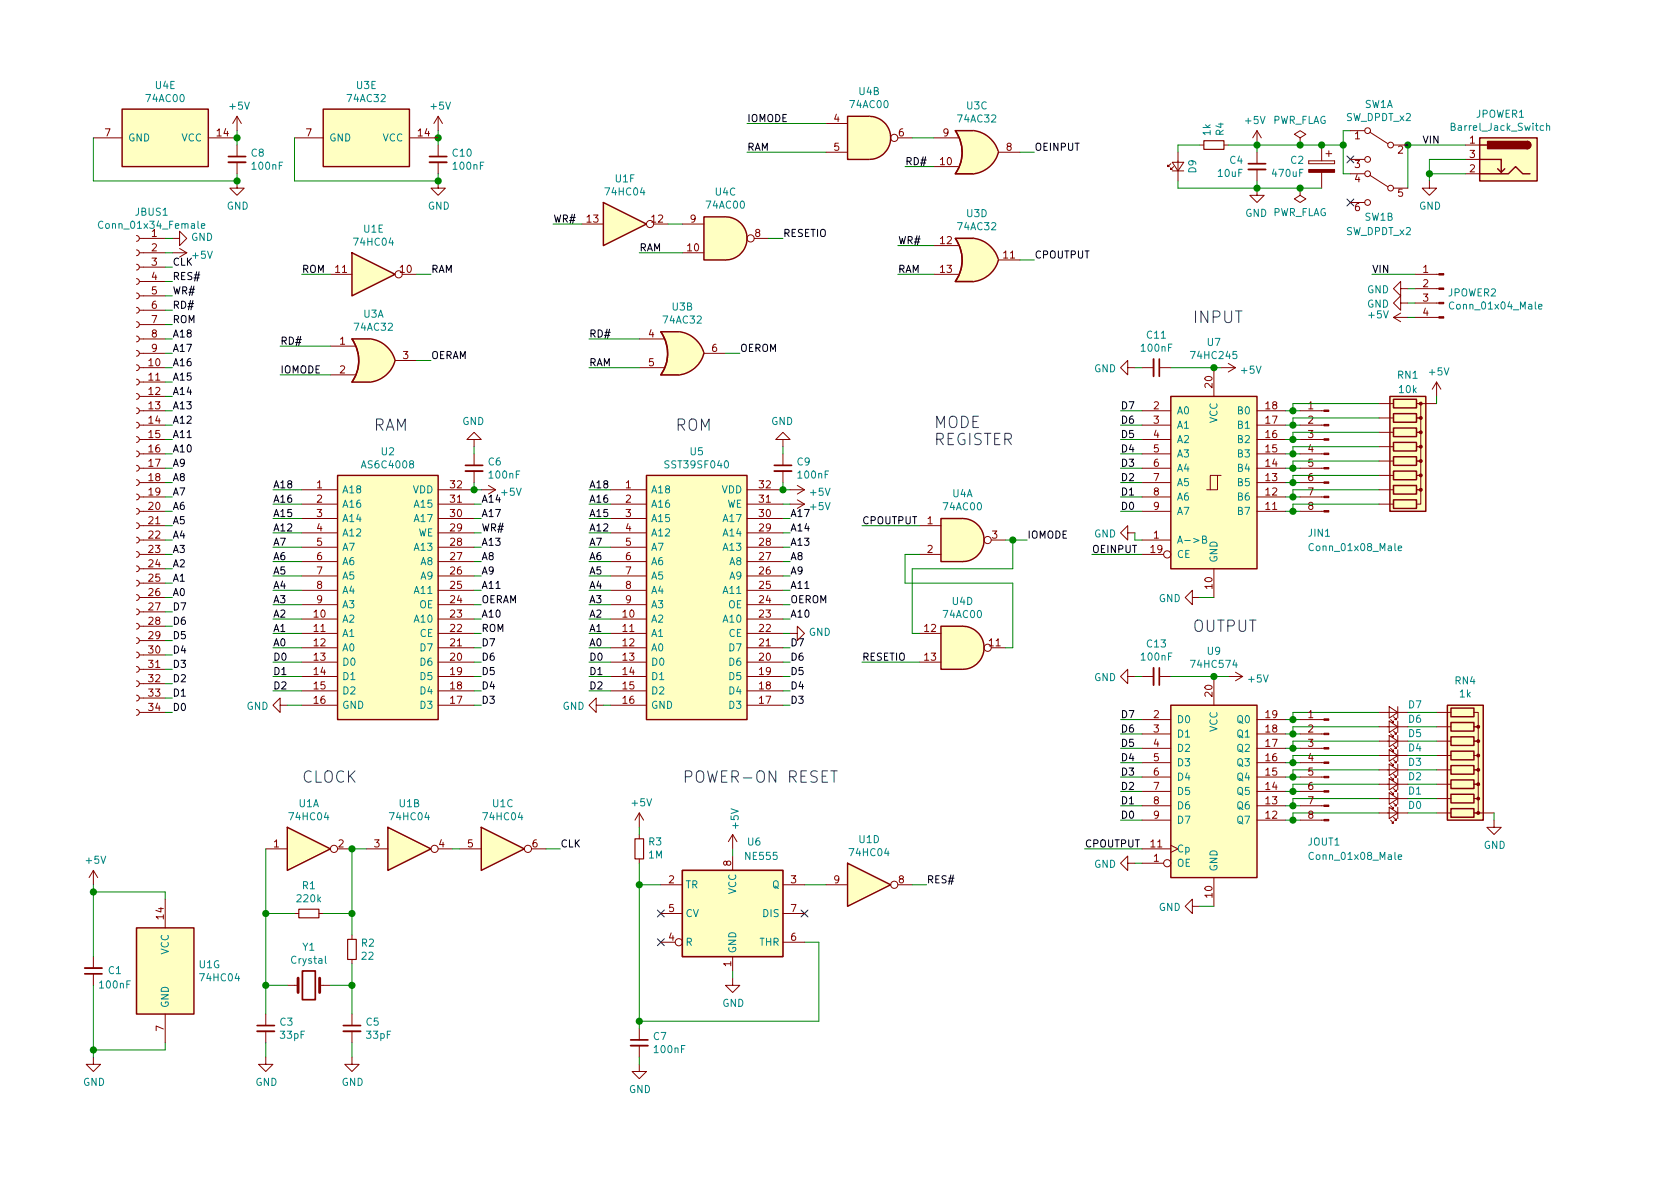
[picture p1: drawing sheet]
<svg xmlns="http://www.w3.org/2000/svg" width="297mm" height="210mm" viewBox="0 0 297 210" stroke-linecap="round" stroke-linejoin="round" font-family="sans-serif">
<g fill="#ffffc2" stroke="#ffffc2" stroke-width=".18">
<path d="M59.7 84.1h17.8v43.1h-17.8z"/>
<path d="M114.3 84.1h17.8v43.1h-17.8z"/>
<path d="M21.6 19.3h15.2v10.2h-15.2z"/>
<path d="M170.2 91.7a3.8 3.8 0 0 1 3.8 3.8 3.8 3.8 0 0 1-3.8 3.8z"/>
<path d="M166.4 91.7h3.8v7.6h-3.8z"/>
<path d="M65.4 59.9a5.2 5.2 0 0 1 4.4 3.8l-5 1.4z"/>
<path d="M64.8 62.4l5 1.4a5.2 5.2 0 0 1-4.4 3.8z"/>
<path d="M62.2 67.6h3.2z"/>
<path d="M62.2 59.9h3.2z"/>
<path d="M62.2 59.9h3.2v7.7h-3.2a6.7 6.7 0 0 0 0-7.7z"/>
<path d="M120 58.6a5.2 5.2 0 0 1 4.5 3.9l-5 1.3z"/>
<path d="M119.5 61.2l5 1.3a5.2 5.2 0 0 1-4.5 3.8z"/>
<path d="M116.8 66.3h3.2z"/>
<path d="M116.8 58.7h3.2z"/>
<path d="M116.8 58.7h3.2v7.6h-3.2a6.7 6.7 0 0 0 0-7.6z"/>
<path d="M172.1 23.1a5.2 5.2 0 0 1 4.4 3.8l-5 1.3z"/>
<path d="M171.5 25.6l5 1.3a5.2 5.2 0 0 1-4.4 3.9z"/>
<path d="M168.9 30.7h3.2z"/>
<path d="M168.9 23.1h3.2z"/>
<path d="M168.9 23.1h3.2v7.6h-3.2a6.7 6.7 0 0 0 0-7.6z"/>
<path d="M172.1 42.1a5.2 5.2 0 0 1 4.4 3.8l-5 1.4z"/>
<path d="M171.5 44.6l5 1.4a5.2 5.2 0 0 1-4.4 3.8z"/>
<path d="M168.9 49.8h3.2z"/>
<path d="M168.9 42.2h3.2z"/>
<path d="M168.9 42.2h3.2v7.6h-3.2a6.7 6.7 0 0 0 0-7.6z"/>
<path d="M153.7 20.6a3.8 3.8 0 0 1 3.8 3.8 3.8 3.8 0 0 1-3.8 3.8z"/>
<path d="M149.9 20.6h3.8v7.6h-3.8z"/>
<path d="M128.3 38.3a3.8 3.8 0 0 1 3.8 3.9 3.8 3.8 0 0 1-3.8 3.8z"/>
<path d="M124.5 38.3h3.8v7.7h-3.8z"/>
<path d="M170.2 110.7a3.8 3.8 0 0 1 3.8 3.8 3.8 3.8 0 0 1-3.8 3.9z"/>
<path d="M166.4 110.7h3.8v7.7h-3.8z"/>
<path d="M207 70.1h15.2v30.5h-15.2z"/>
<path d="M207 124.7h15.2v30.5h-15.2z"/>
<path d="M50.8 146.3l7.6 3.8-7.6 3.8z"/>
<path d="M24.1 164.1h10.2v15.2h-10.2z"/>
<path d="M68.6 146.3l7.6 3.8-7.6 3.8z"/>
<path d="M85.1 146.3l7.6 3.8-7.6 3.8z"/>
<path d="M149.9 152.6l7.6 3.9-7.6 3.8z"/>
<path d="M62.2 44.7l7.6 3.8-7.6 3.8z"/>
<path d="M106.7 35.8l7.6 3.8-7.6 3.8z"/>
<path d="M261.6 24.4h10.2v7.6h-10.2z"/>
<path d="M255.9 124.7h6.4v20.3h-6.4z"/>
<path d="M245.7 70.1h6.4v20.3h-6.4z"/>
<path d="M57.1 19.3h15.3v10.2h-15.3z"/>
<path d="M120.6 153.9h17.8v15.3h-17.8z"/>
</g>
<g fill="none" stroke="#840000" stroke-width=".25">
<path d="M21.6 19.3h15.2v10.2h-15.2zM57.1 19.3h15.3v10.2h-15.3zM106.7 35.8l7.6 3.8-7.6 3.8zM124.5 38.3h3.8a3.8 3.8 0 0 1 3.8 3.9 3.8 3.8 0 0 1-3.8 3.8h-3.8zM149.9 20.6h3.8a3.8 3.8 0 0 1 3.8 3.8 3.8 3.8 0 0 1-3.8 3.8h-3.8zM168.9 23.1h3.2h-3.2a6.6 6.6 0 0 1 0 7.6h3.2h-3.2M168.9 23.1a6.6 6.6 0 0 1 0 7.6M172.1 23.1a5.2 5.2 0 0 1 4.4 3.8M176.5 26.9a5.2 5.2 0 0 1-4.4 3.9M261.6 24.4h10.2v7.6h-10.2zM261.6 28.2h3.8v2.3l.7-.7M261.6 30.7h5.1l1.3-1.2 1.2 1.2h1.3"/>
<path d="M261.6 25.6h1.3M264.8 29.8l.6 .7M270 25a.63 .63 0 0 1 .6 .6 .63 .63 0 0 1-.6 .7M62.2 59.9h3.2h-3.2a6.6 6.6 0 0 1 0 7.7h3.2h-3.2a6.6 6.6 0 0 0 .1-7.6M62.2 44.7l7.6 3.8-7.6 3.8zM65.4 59.9a5.2 5.2 0 0 1 4.4 3.8M116.8 58.7h3.2M116.9 58.7a6.6 6.6 0 0 1 0 7.6M120 58.6a5.2 5.2 0 0 1 4.5 3.9M120 58.7h-3.2a6.6 6.6 0 0 1 0 7.6h3.2M168.9 42.2h3.2h-3.2a6.6 6.6 0 0 1 0 7.6h3.2h-3.2M168.9 42.2a6.6 6.6 0 0 1 0 7.6"/>
<path d="M172.1 42.1a5.2 5.2 0 0 1 4.4 3.8M176.5 46a5.2 5.2 0 0 1-4.4 3.8M69.8 63.8a5.2 5.2 0 0 1-4.4 3.8M116.8 66.3h3.2M124.5 62.5a5.2 5.2 0 0 1-4.5 3.8M207 70.1h15.2v30.5h-15.2zM245.7 70.1h6.4v20.3h-6.4zM246.4 70.6h4v1.5h-4zM246.4 73.1h4v1.6h-4zM246.4 75.7h4v1.5h-4zM246.4 78.2h4v1.6h-4zM59.7 84.1h17.8v43.1h-17.8z"/>
<path d="M114.3 84.1h17.8v43.1h-17.8zM166.4 91.7h3.8a3.8 3.8 0 0 1 3.8 3.8 3.8 3.8 0 0 1-3.8 3.8h-3.8zM246.4 80.8h4v1.5h-4zM246.4 83.3h4v1.5h-4zM246.4 85.8h4v1.6h-4zM246.4 88.4h4v1.5h-4zM166.4 110.7h3.8a3.8 3.8 0 0 1 3.8 3.8 3.8 3.8 0 0 1-3.8 3.9h-3.8zM207 124.7h15.2v30.5h-15.2zM255.9 124.7h6.4v20.3h-6.4zM256.5 137.9h4.1v1.5h-4.1zM256.5 135.4h4.1v1.5h-4.1zM256.5 132.8h4.1v1.6h-4.1z"/>
<path d="M256.5 130.3h4.1v1.5h-4.1zM256.5 127.8h4.1v1.5h-4.1zM256.5 125.2h4.1v1.5h-4.1zM50.8 146.3l7.6 3.8-7.6 3.8zM68.6 146.3l7.6 3.8-7.6 3.8zM85.1 146.3l7.6 3.8-7.6 3.8zM120.6 153.9h17.8v15.3h-17.8zM149.9 152.6l7.6 3.9-7.6 3.8zM256.5 143h4.1v1.5h-4.1zM256.5 140.5h4.1v1.5h-4.1zM24.1 164.1h10.2v15.2h-10.2z"/>
</g>
<g fill="none" stroke="#840000" stroke-width=".18">
<path d="M16.5 24.4h5.1M36.8 24.4h5.1M41.9 32v1.3h1.3l-1.3 1.2-1.3-1.2h1.3M41.9 20.6l-.8 1.2M41.9 20.6v2.5M41.9 25.6v2.1M41.9 28.7v2M41.9 20.6l.8 1.2M52.1 24.4h5M72.4 24.4h5.1M77.5 32v1.3h1.2l-1.2 1.2-1.3-1.2h1.3M77.5 20.6l-.8 1.2"/>
<path d="M77.5 20.6v2.5M77.5 25.6v2.1M77.5 28.7v2M77.5 20.6l.7 1.2M102.9 39.6h3.8M115.6 39.6h2.5M120.6 39.6h3.9M146 26.9h3.9M146 21.8h3.9M158.7 24.4h2.6M165.1 24.4h4.3M165.1 29.5h4.3"/>
<path d="M176.5 26.9h3.8M207 29l-.5 .5v-.3v.3h.3M207.3 28.7h2l-1 1.5zM207.3 30.2h2M207.5 29.5l-.5 .5v-.3v.3h.3M208.3 26.9v5.1M212.1 25.6h.8M216.4 25.6h.8M222.2 33.3v1.2h-1.2l1.2 1.3 1.3-1.3h-1.3M222.2 23.1v2.5M222.2 26.9v2.1M222.2 30v2"/>
<path d="M222.2 23.1l.8 1.3M222.2 23.1l-.7 1.3M229.9 24.4l-1-.7 1-.6 1 .6-1 .7v1.2M229.9 25.6h.1M229.9 33.3v1.2l-1 .7 1 .6 1-.6-1-.7M229.9 33.3h.1M231.4 29h4.6zM231.4 28.4h4.6zM231.4 28.4v.6zM233.7 25.6v2.8M233.7 30.5v2.8M234.4 27.2h1.1"/>
<path d="M234.9 26.7v1M236 28.4v.6zM238.8 30.7h2.5M238.8 28.2h2.5M238.8 35.8h2.5M238.8 23.1h2.5M242.2 31l3.2 2M242.2 23.4l3.2 2M246.4 25.6h2.5M246.4 33.3h2.5M252.7 32v1.3h1.3l-1.3 1.2-1.2-1.2h1.2M259.1 25.6h2.5"/>
<path d="M259.1 30.7h2.5M259.1 28.2h2.5M24.1 59.4l.4 .2 .1 .2-.1 .5-.4 .1M24.1 56.9l.4 .1 .1 .3-.1 .4-.4 .2M24.1 54.4l.4 .1 .1 .3-.1 .4-.4 .2M24.1 51.8l.4 .1 .1 .3-.1 .4-.4 .2M24.1 49.3l.4 .1 .1 .3-.1 .4-.4 .2M24.1 46.7l.4 .2 .1 .2-.1 .5-.4 .1M24.1 44.2l.4 .1 .1 .3-.1 .4-.4 .2M24.1 41.7l.4 .1 .1 .3-.1 .4-.4 .2M24.6 59.9h4.6M24.6 57.4h4.6"/>
<path d="M24.6 54.9h4.6M24.6 52.3h4.6M24.6 49.8h4.6M24.6 47.2h4.6M24.6 44.7h4.6M24.6 42.2h4.6M30.5 42.2h1.2v-1.3l1.3 1.3-1.3 1.2v-1.2M30.5 44.7h2.5M31.7 43.9l1.3 .8M33 44.7l-1.3 .8M58.4 48.5h3.8M71.1 48.5h2.6"/>
<path d="M113 59.9h4.3M120.6 44.7h3.9M133.3 42.2h2.6M165.1 43.4h4.3M165.1 48.5h4.3M176.5 46h3.8M246.4 56.1l1.2 .8M246.4 56.1h2.5M247.6 53.6v-1.3l-1.2 1.3 1.2 1.3v-1.3h1.3M247.6 51v-1.2l-1.2 1.2 1.2 1.3v-1.3h1.3M247.6 55.4l-1.2 .7M250.2 48.5h4.2"/>
<path d="M250.2 56.1h4.2M250.2 53.6h4.2M250.2 51h4.2M24.1 79.8l.4 .1 .1 .3-.1 .4-.4 .2M24.1 77.2l.4 .1 .1 .3-.1 .4-.4 .2M24.1 74.7l.4 .1 .1 .3-.1 .4-.4 .2M24.1 72.1l.4 .2 .1 .2-.1 .5-.4 .1M24.1 69.6l.4 .1 .1 .3-.1 .4-.4 .2M24.1 67.1l.4 .1 .1 .3-.1 .4-.4 .2M24.1 64.5l.4 .1 .1 .3-.1 .4-.4 .2M24.1 62l.4 .1 .1 .3-.1 .4-.4 .2M24.6 77.7h4.6"/>
<path d="M24.6 75.2h4.6M24.6 72.6h4.6M24.6 70.1h4.6M24.6 67.6h4.6M24.6 65h4.6M24.6 62.5h4.6M58.4 61.2h4.3M58.4 66.3h4.3M69.8 63.7h3.9M83.8 77.7h1.3l-1.3-1.3-1.3 1.3h1.3v1.3M113 65h4.3M124.5 62.5h3.8"/>
<path d="M138.4 77.7h1.3l-1.3-1.3-1.2 1.3h1.2v1.3M199.4 65v-1.3l-1.3 1.3 1.3 1.3v-1.3h1.3M201.9 77.7h5.1M201.9 75.2h5.1M201.9 72.6h5.1M201.9 65h2.1M205 65h2M214.6 65v5.1M215.9 65h2.5M217.2 64.3l1.2 .7M218.4 65l-1.2 .8M222.2 77.7h5.1"/>
<path d="M222.2 75.2h5.1M222.2 72.6h5.1M229.9 77.7h4.2M229.9 75.2h4.2M229.9 72.6h4.2M243.8 71.4h2.6M243.8 73.9h2.6M243.8 76.4h2.6M243.8 79h2.6M254 71.4h-3.6h.8v2.5h-.8h.8v2.5h-.8h.8v2.6h-.8h.8v2.5h-.8h.8v2.6h-.8h.8v2.5h-.8h.8v2.5h-.8M254 67.6l-.8 1.2M254 67.6v2.5"/>
<path d="M254 67.6l.8 1.2M24.1 97.5l.4 .2 .1 .2-.1 .5-.4 .1M24.1 95l.4 .1 .1 .3-.1 .4-.4 .2M24.1 92.5l.4 .1 .1 .3-.1 .4-.4 .2M24.1 89.9l.4 .1 .1 .3-.1 .4-.4 .2M24.1 87.4l.4 .1 .1 .3-.1 .4-.4 .2M24.1 84.8l.4 .2 .1 .2-.1 .5-.4 .1M24.1 82.3l.4 .1 .1 .3-.1 .4-.4 .2M24.6 98h4.6M24.6 95.5h4.6M24.6 93h4.6M24.6 90.4h4.6"/>
<path d="M24.6 87.9h4.6M24.6 85.3h4.6M24.6 82.8h4.6M24.6 80.3h4.6M53.3 86.6h6.4M53.3 89.1h6.4M53.3 99.3h6.4M53.3 96.8h6.4M53.3 94.2h6.4M53.3 91.7h6.4M77.5 86.6h6.3M77.5 89.1h6.3"/>
<path d="M77.5 99.3h6.3M77.5 96.8h6.3M77.5 94.2h6.3M77.5 91.7h6.3M83.8 80.3v2M83.8 83.3v2M85.1 86.6h2.5M86.4 85.8l1.2 .8M87.6 86.6l-1.2 .8M107.9 86.6h6.4M107.9 89.1h6.4M107.9 99.3h6.4"/>
<path d="M107.9 96.8h6.4M107.9 94.2h6.4M107.9 91.7h6.4M132.1 86.6h6.3M132.1 89.1h6.3M132.1 99.3h6.3M132.1 96.8h6.3M132.1 94.2h6.3M132.1 91.7h6.3M138.4 80.3v2M138.4 83.3v2M139.7 86.6h2.5"/>
<path d="M139.7 89.1h2.5M141 88.4l1.2 .7M141 85.8l1.2 .8M142.2 89.1l-1.2 .8M142.2 86.6l-1.2 .8M162.6 98h3.8M162.6 93h3.8M175.3 95.5h2.5M199.4 94.2v-1.2l-1.3 1.2 1.3 1.3v-1.3h1.3M201.9 98h3.8M201.9 95.5h5.1M201.9 90.4h5.1"/>
<path d="M201.9 87.9h5.1M201.9 85.3h5.1M201.9 82.8h5.1M201.9 80.3h5.1M215.3 84.1h-1.3v2.5M215.9 84.1h-.6v2.5h-1.9M222.2 90.4h5.1M222.2 87.9h5.1M222.2 85.3h5.1M222.2 82.8h5.1M222.2 80.3h5.1M229.9 90.4h4.2"/>
<path d="M229.9 87.9h4.2M229.9 85.3h4.2M229.9 82.8h4.2M229.9 80.3h4.2M243.8 86.6h2.6M243.8 89.1h2.6M243.8 81.5h2.6M243.8 84.1h2.6M24.1 117.9l.4 .1 .1 .3-.1 .4-.4 .2M24.1 115.3l.4 .1 .1 .3-.1 .4-.4 .2M24.1 112.8l.4 .1 .1 .3-.1 .4-.4 .2M24.1 110.2l.4 .2 .1 .2-.1 .5-.4 .1"/>
<path d="M24.1 107.7l.4 .1 .1 .3-.1 .4-.4 .2M24.1 105.2l.4 .1 .1 .3-.1 .4-.4 .2M24.1 102.6l.4 .1 .1 .3-.1 .4-.4 .2M24.1 100.1l.4 .1 .1 .3-.1 .4-.4 .2M24.6 118.4h4.6M24.6 115.8h4.6M24.6 113.3h4.6M24.6 110.7h4.6M24.6 108.2h4.6M24.6 105.7h4.6M24.6 103.1h4.6M24.6 100.6h4.6"/>
<path d="M53.3 109.5h6.4M53.3 112h6.4M53.3 114.5h6.4M53.3 117.1h6.4M53.3 119.6h6.4M53.3 106.9h6.4M53.3 104.4h6.4M53.3 101.8h6.4M77.5 109.5h6.3M77.5 112h6.3M77.5 114.5h6.3M77.5 117.1h6.3"/>
<path d="M77.5 119.6h6.3M77.5 106.9h6.3M77.5 104.4h6.3M77.5 101.8h6.3M107.9 109.5h6.4M107.9 112h6.4M107.9 114.5h6.4M107.9 117.1h6.4M107.9 119.6h6.4M107.9 106.9h6.4M107.9 104.4h6.4M107.9 101.8h6.4"/>
<path d="M132.1 109.5h6.3M132.1 112h6.3M132.1 114.5h6.3M132.1 117.1h6.3M132.1 119.6h6.3M132.1 106.9h6.3M132.1 104.4h6.3M132.1 101.8h6.3M139.7 112h1.3v-1.3l1.2 1.3-1.2 1.3v-1.3M162.6 112h3.8M162.6 117.1h3.8M175.3 114.5h2.5"/>
<path d="M199.4 119.6v-1.2l-1.3 1.2 1.3 1.3v-1.3h1.3M201.9 119.6h2.1M205 119.6h2M210.8 105.7v-1.3l-1.3 1.3 1.3 1.2v-1.2h1.3M214.6 100.6v5.1M214.6 119.6v5.1M217.2 119.6h2.5M218.4 118.9l1.3 .7M219.7 119.6l-1.3 .8M24.1 125.5l.4 .1 .1 .3-.1 .4-.4 .2M24.1 122.9l.4 .2 .1 .2-.1 .5-.4 .1M24.1 120.4l.4 .1 .1 .3-.1 .4-.4 .2"/>
<path d="M24.6 126h4.6M24.6 123.4h4.6M24.6 120.9h4.6M49.5 124.7v-1.3l-1.2 1.3 1.2 1.3v-1.3h1.3M53.3 122.2h6.4M53.3 124.7h6.4M77.5 122.2h6.3M77.5 124.7h6.3M105.4 124.7v-1.3l-1.3 1.3 1.3 1.3v-1.3h1.3M107.9 122.2h6.4M107.9 124.7h6.4M132.1 122.2h6.3"/>
<path d="M132.1 124.7h6.3M201.9 139.9h5.1M201.9 137.4h5.1M201.9 134.9h5.1M201.9 132.3h5.1M201.9 129.8h5.1M201.9 127.2h5.1M222.2 139.9h5.1M222.2 137.4h5.1M222.2 134.9h5.1M222.2 132.3h5.1M222.2 129.8h5.1"/>
<path d="M222.2 127.2h5.1M229.9 139.9h4.2M229.9 137.4h4.2M229.9 134.9h4.2M229.9 132.3h4.2M229.9 129.8h4.2M229.9 127.2h4.2M243.8 126h5.1M243.8 128.5h5.1M243.8 131.1h5.1M243.8 133.6h5.1M243.8 136.1h5.1"/>
<path d="M243.8 138.7h5.1M245.6 125l1.5 1-1.5 1zM245.6 127.5l1.5 1-1.5 1zM245.6 130l1.5 1.1-1.5 1zM245.6 132.6l1.5 1-1.5 1zM245.6 135.1l1.5 1-1.5 1.1zM245.6 137.7l1.5 1-1.5 1zM245.9 127.2l.5 .6h-.3h.3v-.3M245.9 129.8l.5 .5h-.3h.3v-.3M245.9 132.3l.5 .5h-.3h.3v-.2M245.9 134.9l.5 .5h-.3h.3v-.3M245.9 137.4l.5 .5h-.3h.3v-.2"/>
<path d="M245.9 139.9l.5 .6h-.3h.3v-.3M246.4 126.7l.5 .5h-.3h.3v-.2M246.4 129.3l.5 .5h-.3h.3v-.3M246.4 131.8l.5 .5h-.3h.3v-.2M246.4 134.4l.5 .5h-.3h.3v-.3M246.4 136.9l.5 .5h-.3h.3v-.2M246.4 139.4l.5 .5h-.3h.3v-.2M247.1 125v2M247.1 127.5v2M247.1 130v2.1M247.1 132.6v2M247.1 135.1v2.1"/>
<path d="M247.1 137.7v2M254 126h2.5M254 128.5h2.5M254 131.1h2.5M254 133.6h2.5M254 136.1h2.5M254 138.7h2.5M260.6 126h.8v2.5h-.8h.8v2.6h-.8h.8v2.5h-.8h.8v2.5h-.8h.8v2.6h-.8h.8v2.5h-.8h.8v2.6h-.8h3.6M16.5 153.9l-.8 1.3M16.5 153.9v2.6M16.5 153.9l.8 1.3M29.2 159v5.1"/>
<path d="M47 150.1h3.8M59.7 150.1h2.5M64.8 150.1h3.8M77.5 150.1h2.5M81.3 150.1h3.8M94 150.1h2.5M113 143.8v2.5M113 147.6v.7M113 151.9v.7M113 143.8l-.7 1.2M113 143.8l.8 1.2M116.8 156.5h3.8"/>
<path d="M129.5 147.6l-.7 1.2M129.5 147.6v2.5M129.5 151.4v2.5M129.5 147.6l.8 1.2M138.4 156.5h3.8M146 156.5h3.9M158.7 156.5h2.6M199.4 152.6v-1.2l-1.3 1.2 1.3 1.3v-1.3h1.3M201.9 152.6h3.8M201.9 150.1h5.1M201.9 145h5.1M201.9 142.5h5.1"/>
<path d="M207 149.5l1.3 .6-1.3 .6M214.6 155.2v5.1M222.2 145h5.1M222.2 142.5h5.1M229.9 145h4.2M229.9 142.5h4.2M243.8 141.2h5.1M243.8 143.8h5.1M245.6 140.2l1.5 1-1.5 1zM245.6 142.7l1.5 1.1-1.5 1zM245.9 142.5l.5 .5h-.3h.3v-.3M245.9 145l.5 .5h-.3h.3v-.2"/>
<path d="M246.4 142l.5 .5h-.3h.3v-.3M246.4 144.5l.5 .5h-.3h.3v-.2M247.1 140.2v2M247.1 142.7v2.1M254 141.2h2.5M254 143.8h2.5M264.2 145v1.3h1.2l-1.2 1.3-1.3-1.3h1.3M16.5 169.2v2M16.5 172.2v2M29.2 179.3v5.1M47 179.3v2.1M50.8 174.2h1.9"/>
<path d="M52.1 161.5h.7M56.4 161.5h.7M56.5 174.2h1.9M62.2 165.3v.8M62.2 169.7v.7M62.2 179.3v2.1M116.8 161.5h3.8M116.8 166.6h2.6M129.5 173v1.2h1.3l-1.3 1.3-1.2-1.3h1.2M129.5 169.2v2.5M138.4 161.5h3.8M138.4 166.6h3.8"/>
<path d="M210.8 160.3v-1.3l-1.3 1.3 1.3 1.2v-1.2h1.3M16.5 186.9v1.3h1.3l-1.3 1.3-1.3-1.3h1.3M47 186.9v1.3h1.3l-1.3 1.3-1.3-1.3h1.3M47 182.4v2M62.2 186.9v1.3h1.3l-1.3 1.3-1.2-1.3h1.2M62.2 182.4v2M113 188.2v1.3h1.3l-1.3 1.2-1.2-1.2h1.2M113 181.9v2M113 184.9v2"/>
<circle cx="114.9" cy="39.6" r=".63"/>
<circle cx="158.1" cy="24.4" r=".63"/>
<circle cx="241.8" cy="23.1" r=".51"/>
<circle cx="241.8" cy="30.7" r=".51"/>
<circle cx="241.8" cy="28.2" r=".51"/>
<circle cx="241.8" cy="35.8" r=".51"/>
<circle cx="245.9" cy="25.6" r=".51"/>
<circle cx="245.9" cy="33.3" r=".51"/>
<circle cx="70.5" cy="48.5" r=".63"/>
<circle cx="132.7" cy="42.2" r=".63"/>
<circle cx="174.6" cy="95.5" r=".63"/>
<circle cx="206.4" cy="98" r=".63"/>
<circle cx="174.6" cy="114.5" r=".63"/>
<circle cx="59.1" cy="150.1" r=".63"/>
<circle cx="76.8" cy="150.1" r=".63"/>
<circle cx="93.3" cy="150.1" r=".63"/>
<circle cx="158.1" cy="156.5" r=".63"/>
<circle cx="206.4" cy="152.6" r=".63"/>
<circle cx="120" cy="166.6" r=".63"/>
</g>
<path d="M18.2 39.2a.6 .6 0 0 0-.8 .5 .6 .6 0 0 0 .6 .7l.2-.1M35.6 39.9l.6-.1-.1-.2-.3-.1-.2 .2 .1 .6h.4M273.5 22.3l.1-.1 .3 .1 .1 .8M273.5 21.8v1.3M272 54.2l.6-.1v-.2l-.4-.1-.2 .2 .1 .6h.5M212.6 95.4l.6-.1v-.4l-.6-.1v1.3h.5l.3-.3v-.2l-.3-.2M247.2 96.9l.6-.1v-.2l-.4-.1-.2 .2 .1 .6h.5M247.2 151.6l.6-.1v-.3l-.4-.1-.2 .2 .1 .6h.5M57.5 169.1v1.1l.2 .2" fill="none" stroke="#008484" stroke-width=".18"/>
<g fill="none" stroke="#008400" stroke-width=".18">
<path d="M16.5 24.4v7.6h25.4v-1.3M41.9 23.1v2.5M52.1 24.4v7.6h25.4v-1.3M77.5 23.1v2.5M97.8 39.6h5.1M118.1 39.6h2.5M132.1 21.8h13.9M132.1 26.9h13.9M160 29.5h5.1M161.3 24.4h3.8M180.3 26.9h2.6M208.3 32v1.3h25.4"/>
<path d="M212.1 25.6h-3.8v1.3M217.2 25.6h20.3M222.2 25.6v1.3M222.2 32v1.3M238.8 23.1h-1.3v7.6h1.3M252.7 30.7h6.4M259.1 25.6h-10.2v7.7M259.1 28.2h-6.4v3.8M29.2 42.2h1.3M29.2 44.7h1.3M29.2 47.2h1.3M29.2 49.8h1.3"/>
<path d="M29.2 52.3h1.3M29.2 54.9h1.3M29.2 57.4h1.3M29.2 59.9h1.3M53.3 48.5h5.1M73.7 48.5h2.5M104.1 59.9h8.9M113 44.7h7.6M135.9 42.2h2.5M158.7 43.4h6.4M158.7 48.5h6.4M180.3 46h2.6"/>
<path d="M242.6 48.5h7.6M248.9 53.6h1.3M248.9 56.1h1.3M248.9 51h1.3M29.2 62.5h1.3M29.2 65h1.3M29.2 67.6h1.3M29.2 70.1h1.3M29.2 72.6h1.3M29.2 75.2h1.3M29.2 77.7h1.3M49.5 66.3h8.9"/>
<path d="M49.5 61.2h8.9M73.7 63.7h2.5M83.8 79v1.3M104.1 65h8.9M128.3 62.5h2.5M138.4 79v1.3M198.1 72.6h3.8M198.1 75.2h3.8M198.1 77.7h3.8M200.7 65h1.2M207 65h8.9M227.3 72.6h2.6"/>
<path d="M227.3 75.2h2.6M227.3 77.7h2.6M243.8 71.4h-15.2v1.2M243.8 73.9h-15.2v1.3M243.8 76.4h-15.2v1.3M243.8 79h-15.2v1.3M254 70.1v1.3M29.2 80.3h1.3M29.2 82.8h1.3M29.2 85.3h1.3M29.2 87.9h1.3M29.2 90.4h1.3"/>
<path d="M29.2 93h1.3M29.2 95.5h1.3M29.2 98h1.3M48.3 99.3h5M48.3 96.8h5M48.3 94.2h5M48.3 91.7h5M48.3 89.1h5M48.3 86.6h5M83.8 99.3h1.3M83.8 96.8h1.3M83.8 94.2h1.3"/>
<path d="M83.8 91.7h1.3M83.8 89.1h1.3M83.8 85.3v1.3h1.3M104.1 99.3h3.8M104.1 96.8h3.8M104.1 94.2h3.8M104.1 91.7h3.8M104.1 89.1h3.8M104.1 86.6h3.8M138.4 99.3h1.3M138.4 96.8h1.3M138.4 94.2h1.3"/>
<path d="M138.4 91.7h1.3M138.4 89.1h1.3M138.4 85.3v1.3h1.3M152.4 93h10.2M162.6 98h-2.6v5.1h19.1v11.4h-1.3M177.8 95.5h3.8M179.1 95.5v5.1h-17.8v11.4h1.3M193 98h8.9M198.1 80.3h3.8M198.1 82.8h3.8M198.1 85.3h3.8M198.1 87.9h3.8"/>
<path d="M198.1 90.4h3.8M200.7 94.2v1.3h1.2M227.3 80.3h2.6M227.3 82.8h2.6M227.3 85.3h2.6M227.3 87.9h2.6M227.3 90.4h2.6M243.8 89.1h-15.2v1.3M243.8 86.6h-15.2v1.3M243.8 81.5h-15.2v1.3M243.8 84.1h-15.2v1.2M29.2 100.6h1.3"/>
<path d="M29.2 103.1h1.3M29.2 105.7h1.3M29.2 108.2h1.3M29.2 110.7h1.3M29.2 113.3h1.3M29.2 115.8h1.3M29.2 118.4h1.3M48.3 119.6h5M48.3 117.1h5M48.3 114.5h5M48.3 112h5M48.3 109.5h5"/>
<path d="M48.3 106.9h5M48.3 104.4h5M48.3 101.8h5M83.8 119.6h1.3M83.8 117.1h1.3M83.8 114.5h1.3M83.8 112h1.3M83.8 109.5h1.3M83.8 106.9h1.3M83.8 104.4h1.3M83.8 101.8h1.3M104.1 119.6h3.8"/>
<path d="M104.1 117.1h3.8M104.1 114.5h3.8M104.1 112h3.8M104.1 109.5h3.8M104.1 106.9h3.8M104.1 104.4h3.8M104.1 101.8h3.8M138.4 119.6h1.3M138.4 117.1h1.3M138.4 114.5h1.3M138.4 112h1.3M138.4 109.5h1.3"/>
<path d="M138.4 106.9h1.3M138.4 104.4h1.3M138.4 101.8h1.3M152.4 117.1h10.2M200.7 119.6h1.2M207 119.6h10.2M212.1 105.7h2.5M29.2 120.9h1.3M29.2 123.4h1.3M29.2 126h1.3M48.3 122.2h5M50.8 124.7h2.5"/>
<path d="M83.8 124.7h1.3M83.8 122.2h1.3M104.1 122.2h3.8M106.7 124.7h1.2M138.4 124.7h1.3M138.4 122.2h1.3M198.1 139.9h3.8M198.1 137.4h3.8M198.1 134.9h3.8M198.1 132.3h3.8M198.1 129.8h3.8M198.1 127.2h3.8"/>
<path d="M227.3 139.9h2.6M227.3 137.4h2.6M227.3 134.9h2.6M227.3 132.3h2.6M227.3 129.8h2.6M227.3 127.2h2.6M243.8 126h-15.2v1.2M243.8 128.5h-15.2v1.3M243.8 131.1h-15.2v1.2M243.8 133.6h-15.2v1.3M243.8 136.1h-15.2v1.3M243.8 138.7h-15.2v1.2"/>
<path d="M248.9 126h5.1M248.9 128.5h5.1M248.9 131.1h5.1M248.9 133.6h5.1M248.9 136.1h5.1M248.9 138.7h5.1M16.5 156.5v12.7M16.5 157.7h12.7v1.3M47 150.1v29.2M64.8 150.1h-2.6v15.2M80 150.1h1.3M96.5 150.1h2.6"/>
<path d="M113 156.5h3.8M113 146.3v1.3M113 152.6v29.3M129.5 150.1v1.3M142.2 156.5h3.8M161.3 156.5h2.5M191.8 150.1h10.1M198.1 145h3.8M198.1 142.5h3.8M200.7 152.6h1.2M227.3 145h2.6M227.3 142.5h2.6"/>
<path d="M243.8 141.2h-15.2v1.3M243.8 143.8h-15.2v1.2M248.9 141.2h5.1M248.9 143.8h5.1M264.2 143.8v1.2M16.5 174.2v12.7M47 161.5h5.1M47 174.2h3.8M57.1 161.5h5.1M58.4 174.2h3.8M62.2 170.4v8.9M129.5 171.7v1.3"/>
<path d="M142.2 166.6h2.6v14h-31.8M212.1 160.3h2.5M29.2 184.4v1.3h-12.7M47 184.4v2.5M62.2 184.4v2.5M113 186.9v1.3"/>
</g>
<path d="M40.4 28.7h3M75.9 28.7h3.1M220.7 30h3.1M204 63.5v3M82.3 83.3h3M136.9 83.3h3.1M204 118.1v3.1M15 171.2h3M45.5 182.4h3M60.7 182.4h3.1M111.5 184.9h3.1" fill="none" stroke="#840000" stroke-width=".33"/>
<path d="M40.4 27.7h3M75.9 27.7h3.1M220.7 29h3.1M205 63.5v3M82.3 82.3h3M136.9 82.3h3.1M205 118.1v3.1M15 172.2h3M53.5 171.7h2.3v5.1h-2.3zM45.5 181.4h3M60.7 181.4h3.1M111.5 183.9h3.1" fill="none" stroke="#840000" stroke-width=".3"/>
<g fill="#008400" stroke="#008400" stroke-width=".25">
<circle cx="83.8" cy="86.6" r=".51"/>
<circle cx="138.4" cy="86.6" r=".51"/>
<circle cx="214.6" cy="65" r=".51"/>
<circle cx="214.6" cy="119.6" r=".51"/>
<circle cx="228.6" cy="145" r=".51"/>
<circle cx="228.6" cy="142.5" r=".51"/>
<circle cx="228.6" cy="139.9" r=".51"/>
<circle cx="228.6" cy="137.4" r=".51"/>
<circle cx="228.6" cy="134.9" r=".51"/>
<circle cx="228.6" cy="132.3" r=".51"/>
<circle cx="228.6" cy="129.8" r=".51"/>
<circle cx="228.6" cy="127.2" r=".51"/>
<circle cx="41.9" cy="24.4" r=".51"/>
<circle cx="233.7" cy="25.6" r=".51"/>
<circle cx="222.3" cy="25.6" r=".51"/>
<circle cx="222.3" cy="33.3" r=".51"/>
<circle cx="47" cy="161.5" r=".51"/>
<circle cx="47" cy="174.2" r=".51"/>
<circle cx="62.2" cy="161.5" r=".51"/>
<circle cx="62.2" cy="174.2" r=".51"/>
<circle cx="62.2" cy="150.1" r=".51"/>
<circle cx="113" cy="156.5" r=".51"/>
<circle cx="113" cy="180.6" r=".51"/>
<circle cx="229.9" cy="25.6" r=".51"/>
<circle cx="229.9" cy="33.3" r=".51"/>
<circle cx="252.7" cy="30.7" r=".51"/>
<circle cx="237.5" cy="25.6" r=".51"/>
<circle cx="77.5" cy="24.4" r=".51"/>
<circle cx="77.5" cy="32" r=".51"/>
<circle cx="41.9" cy="32" r=".51"/>
<circle cx="179.1" cy="95.5" r=".51"/>
<circle cx="16.5" cy="157.7" r=".51"/>
<circle cx="16.5" cy="185.7" r=".51"/>
<circle cx="228.6" cy="72.6" r=".51"/>
<circle cx="228.6" cy="75.2" r=".51"/>
<circle cx="228.6" cy="77.7" r=".51"/>
<circle cx="228.6" cy="80.3" r=".51"/>
<circle cx="228.6" cy="82.8" r=".51"/>
<circle cx="228.6" cy="85.3" r=".51"/>
<circle cx="228.6" cy="87.9" r=".51"/>
<circle cx="228.6" cy="90.4" r=".51"/>
<circle cx="248.9" cy="25.6" r=".51"/>
</g>
<g fill="#840000" stroke="#840000" stroke-width=".18">
<path d="M231.4 30h4.6v.5h-4.6z"/>
<path d="M254.4 56h.9v.3h-.9z"/>
<path d="M254.4 53.5h.9v.2h-.9z"/>
<path d="M254.4 50.9h.9v.3h-.9z"/>
<path d="M254.4 48.4h.9v.2h-.9z"/>
<path d="M234.1 90.3h.8v.2h-.8z"/>
<path d="M234.1 87.8h.8v.2h-.8z"/>
<path d="M234.1 85.2h.8v.3h-.8z"/>
<path d="M234.1 82.7h.8v.2h-.8z"/>
<path d="M234.1 80.1h.8v.3h-.8z"/>
<path d="M234.1 77.6h.8v.2h-.8z"/>
<path d="M234.1 75.1h.8v.2h-.8z"/>
<path d="M234.1 72.5h.8v.3h-.8z"/>
<path d="M234.1 144.9h.8v.3h-.8z"/>
<path d="M234.1 142.4h.8v.2h-.8z"/>
<path d="M234.1 139.8h.8v.3h-.8z"/>
<path d="M234.1 137.3h.8v.2h-.8z"/>
<path d="M234.1 134.7h.8v.3h-.8z"/>
<path d="M234.1 132.2h.8v.3h-.8z"/>
<path d="M234.1 129.7h.8v.2h-.8z"/>
<path d="M234.1 127.1h.8v.3h-.8z"/>
<circle cx="261.4" cy="143.8" r=".25"/>
<circle cx="261.4" cy="141.2" r=".25"/>
<circle cx="261.4" cy="138.7" r=".25"/>
<circle cx="261.4" cy="136.1" r=".25"/>
<circle cx="261.4" cy="133.6" r=".25"/>
<circle cx="261.4" cy="131.1" r=".25"/>
<circle cx="261.4" cy="128.5" r=".25"/>
<circle cx="251.2" cy="71.4" r=".25"/>
<circle cx="251.2" cy="73.9" r=".25"/>
<circle cx="251.2" cy="76.4" r=".25"/>
<circle cx="251.2" cy="79" r=".25"/>
<circle cx="251.2" cy="81.5" r=".25"/>
<circle cx="251.2" cy="84.1" r=".25"/>
<circle cx="251.2" cy="86.6" r=".25"/>
</g>
<path d="M52.7 173v2.5M56.5 173v2.5" fill="none" stroke="#840000" stroke-width=".51"/>
<path d="M212.9 24.9h3.5v1.5h-3.5zM112.3 148.3h1.5v3.6h-1.5zM52.8 160.8h3.6v1.5h-3.6zM61.5 166.1h1.5v3.6h-1.5z" fill="none" stroke="#840000" stroke-width=".2"/>
<path d="M238.2 27.6l1.2 1.2M238.2 35.2l1.2 1.2M239.4 27.6l-1.2 1.2M239.4 35.2l-1.2 1.2M116.2 160.9l1.2 1.2M116.2 166l1.2 1.2M117.4 160.9l-1.2 1.2M117.4 166l-1.2 1.2M141.6 160.9l1.2 1.2M142.8 160.9l-1.2 1.2" fill="none" stroke="#000084" stroke-width=".18"/>
<g fill="#840000" stroke="#840000" stroke-width=".25">
<path d="M270 25a.63 .63 0 0 1 .6 .6 .63 .63 0 0 1-.6 .7z"/>
<path d="M263 25h7v1.3h-7z"/>
</g>
<path d="M146.9 136.3h1.1M147.5 136.3v2" fill="none" stroke="#0000c2" stroke-width=".18"/>
<text font-size="2.9" fill="#0000c2" x="210.8" y="57.1">INPUT</text>
<g font-size="2.8" fill="#0000c2">
<text x="66" y="76.2">RAM</text>
<text x="119.4" y="76.2">ROM</text>
<text x="165.1" y="75.7">MODE</text>
<text x="165.1" y="78.7">REGISTER</text>
<text x="210.8" y="111.8">OUTPUT</text>
<text x="53.3" y="138.4">CLOCK</text>
<text x="120.6" y="138.4">POWER-ON RESET</text>
</g>
<g font-size="1.8" fill="#008484">
<text x="27.5" y="15.7">U4E</text>
<text x="63.1" y="15.7">U3E</text>
<text x="151.9" y="16.8">U4B</text>
<text x="26" y="18.1">74AC00</text>
<text x="40.7" y="19.4">+5V</text>
<text x="61.5" y="18.1">74AC32</text>
<text x="76.3" y="19.4">+5V</text>
<text x="150.4" y="19.1">74AC00</text>
<text x="169.5" y="21.7">74AC32</text>
<text x="171" y="19.3">U3C</text>
<text x="214" y="23.9" transform="rotate(-90 214 23.9)">1k</text>
<text x="216.4" y="23.9" transform="rotate(-90 216.4 23.9)">R4</text>
<text x="220.3" y="21.9">+5V</text>
<text x="224.9" y="21.9">PWR_FLAG</text>
<text x="238" y="21.4">SW_DPDT_x2</text>
<text x="241.3" y="19.1">SW1A</text>
<text x="256.9" y="23.1">Barrel_Jack_Switch</text>
<text x="261" y="20.8">JPOWER1</text>
<text x="22.6" y="25">GND</text>
<text x="32.1" y="25">VCC</text>
<text x="44.4" y="27.7">C8</text>
<text x="58.2" y="25">GND</text>
<text x="67.6" y="25">VCC</text>
<text x="80.1" y="27.7">C10</text>
<text x="217.5" y="29">C4</text>
<text x="228.2" y="29">C2</text>
<text x="44.7" y="30">100nF</text>
<text x="80.3" y="30">100nF</text>
<text x="107.3" y="34.6">74HC04</text>
<text x="108.8" y="32.3">U1F</text>
<text x="126.5" y="34.6">U4C</text>
<text x="211.5" y="30.6" transform="rotate(-90 211.5 30.6)">D9</text>
<text x="215.4" y="31.3">10uF</text>
<text x="225.1" y="31.3">470uF</text>
<text x="18.1" y="40.5">Conn_01x34_Female</text>
<text x="24" y="38.1">JBUS1</text>
<text x="40.1" y="37.1">GND</text>
<text x="64.3" y="41.1">U1E</text>
<text x="75.6" y="37.1">GND</text>
<text x="125" y="36.9">74AC00</text>
<text x="169.5" y="40.7">74AC32</text>
<text x="171" y="38.4">U3D</text>
<text x="220.2" y="38.3">GND PWR_FLAG</text>
<text x="238" y="41.6">SW_DPDT_x2</text>
<text x="241.3" y="39">SW1B</text>
<text x="250.9" y="37.1">GND</text>
<text x="33.8" y="42.6">GND</text>
<text x="34.1" y="45.8">+5V</text>
<text x="62.8" y="43.5">74HC04</text>
<text x="241.7" y="51.9">GND</text>
<text x="256" y="52.4">JPOWER2</text>
<text x="62.8" y="58.5">74AC32</text>
<text x="64.3" y="56.2">U3A</text>
<text x="117.4" y="57.2">74AC32</text>
<text x="118.9" y="54.9">U3B</text>
<text x="202.8" y="59.9">C11</text>
<text x="241.7" y="54.4">GND</text>
<text x="242.1" y="56.3">+5V</text>
<text x="256.8" y="54.7">Conn_01x04_Male</text>
<text x="193.4" y="65.8">GND</text>
<text x="201.9" y="62.2">100nF</text>
<text x="210.9" y="63.5">74HC245</text>
<text x="213.5" y="61.2">U7</text>
<text x="219.6" y="66.1">+5V</text>
<text x="247.2" y="67">RN1</text>
<text x="247.4" y="69.5">10k</text>
<text x="252.8" y="66.4">+5V</text>
<text x="81.7" y="75.2">GND</text>
<text x="136.3" y="75.2">GND</text>
<text x="208" y="73.3">A0</text>
<text x="208" y="75.8">A1</text>
<text x="215.3" y="74.8" transform="rotate(-90 215.3 74.8)">VCC</text>
<text x="219" y="75.8">B1</text>
<text x="219" y="73.3">B0</text>
<text x="64.3" y="82.8">AS6C4008</text>
<text x="67.5" y="80.5">U2</text>
<text x="86.4" y="82.3">C6</text>
<text x="117.9" y="82.8">SST39SF040</text>
<text x="122.1" y="80.5">U5</text>
<text x="141" y="82.3">C9</text>
<text x="208" y="78.4">A2</text>
<text x="208" y="80.9">A3</text>
<text x="208" y="83.4">A4</text>
<text x="219" y="83.4">B4</text>
<text x="219" y="80.9">B3</text>
<text x="219" y="78.4">B2</text>
<text x="60.5" y="87.2">A18</text>
<text x="60.5" y="89.8">A16</text>
<text x="73" y="87.2">VDD</text>
<text x="73.5" y="89.8">A15</text>
<text x="86.6" y="84.6">100nF</text>
<text x="88.7" y="87.7">+5V</text>
<text x="115.1" y="87.2">A18</text>
<text x="115.1" y="89.8">A16</text>
<text x="127.6" y="87.2">VDD</text>
<text x="128.5" y="89.8">WE</text>
<text x="141.2" y="84.6">100nF</text>
<text x="143.4" y="87.7">+5V</text>
<text x="168.4" y="87.9">U4A</text>
<text x="208" y="86">A5</text>
<text x="208" y="88.5">A6</text>
<text x="219" y="88.5">B6</text>
<text x="219" y="86">B5</text>
<text x="60.5" y="92.3">A14</text>
<text x="60.5" y="94.9">A12</text>
<text x="73.5" y="92.3">A17</text>
<text x="73.9" y="94.9">WE</text>
<text x="115.1" y="92.3">A15</text>
<text x="115.1" y="94.9">A12</text>
<text x="128.1" y="94.9">A14</text>
<text x="128.1" y="92.3">A17</text>
<text x="143.4" y="90.2">+5V</text>
<text x="167" y="90.2">74AC00</text>
<text x="193.4" y="95">GND</text>
<text x="208" y="91.1">A7</text>
<text x="219" y="91.1">B7</text>
<text x="231.4" y="94.9">JIN1</text>
<text x="60.5" y="97.4">A7</text>
<text x="60.5" y="99.9">A6</text>
<text x="73.5" y="97.4">A13</text>
<text x="74.4" y="99.9">A8</text>
<text x="115.1" y="97.4">A7</text>
<text x="115.1" y="99.9">A6</text>
<text x="128.1" y="97.4">A13</text>
<text x="129.1" y="99.9">A8</text>
<text x="208" y="96.1">A-&gt;B</text>
<text x="208" y="98.7">CE</text>
<text x="215.3" y="99.6" transform="rotate(-90 215.3 99.6)">GND</text>
<text x="232" y="97.5">Conn_01x08_Male</text>
<text x="60.5" y="102.5">A5</text>
<text x="60.5" y="105">A4</text>
<text x="60.5" y="107.6">A3</text>
<text x="73.5" y="105">A11</text>
<text x="74.1" y="107.6">OE</text>
<text x="74.4" y="102.5">A9</text>
<text x="115.1" y="102.5">A5</text>
<text x="115.1" y="105">A4</text>
<text x="115.1" y="107.6">A3</text>
<text x="128.1" y="105">A11</text>
<text x="128.8" y="107.6">OE</text>
<text x="129.1" y="102.5">A9</text>
<text x="168.4" y="107">U4D</text>
<text x="204.9" y="106.5">GND</text>
<text x="60.5" y="110.1">A2</text>
<text x="60.5" y="112.6">A1</text>
<text x="73.5" y="110.1">A10</text>
<text x="74.2" y="112.6">CE</text>
<text x="115.1" y="110.1">A2</text>
<text x="115.1" y="112.6">A1</text>
<text x="128.1" y="110.1">A10</text>
<text x="128.9" y="112.6">CE</text>
<text x="143" y="112.4">GND</text>
<text x="167" y="109.3">74AC00</text>
<text x="60.5" y="115.2">A0</text>
<text x="60.5" y="117.7">D0</text>
<text x="74.4" y="117.7">D6</text>
<text x="74.4" y="115.2">D7</text>
<text x="115.1" y="115.2">A0</text>
<text x="115.1" y="117.7">D0</text>
<text x="129.1" y="117.7">D6</text>
<text x="129.1" y="115.2">D7</text>
<text x="201.9" y="116.8">100nF</text>
<text x="202.8" y="114.5">C13</text>
<text x="210.9" y="118.1">74HC574</text>
<text x="213.5" y="115.8">U9</text>
<text x="43.6" y="125.5">GND</text>
<text x="60.5" y="120.3">D1</text>
<text x="60.5" y="122.8">D2</text>
<text x="60.5" y="125.3">GND</text>
<text x="74.4" y="125.3">D3</text>
<text x="74.4" y="122.8">D4</text>
<text x="74.4" y="120.3">D5</text>
<text x="99.5" y="125.5">GND</text>
<text x="115.1" y="120.3">D1</text>
<text x="115.1" y="122.8">D2</text>
<text x="115.1" y="125.3">GND</text>
<text x="129.1" y="125.3">D3</text>
<text x="129.1" y="122.8">D4</text>
<text x="129.1" y="120.3">D5</text>
<text x="193.4" y="120.4">GND</text>
<text x="220.8" y="120.7">+5V</text>
<text x="249.1" y="125.3">D7</text>
<text x="257.3" y="121">RN4</text>
<text x="258.1" y="123.3">1k</text>
<text x="208" y="127.9">D0</text>
<text x="208" y="130.4">D1</text>
<text x="215.3" y="129.5" transform="rotate(-90 215.3 129.5)">VCC</text>
<text x="218.9" y="130.4">Q1</text>
<text x="218.9" y="127.9">Q0</text>
<text x="249.1" y="127.8">D6</text>
<text x="249.1" y="130.3">D5</text>
<text x="208" y="133">D2</text>
<text x="208" y="135.5">D3</text>
<text x="218.9" y="135.5">Q3</text>
<text x="218.9" y="133">Q2</text>
<text x="249.1" y="132.9">D4</text>
<text x="249.1" y="135.4">D3</text>
<text x="249.1" y="138">D2</text>
<text x="52.9" y="142.7">U1A</text>
<text x="70.6" y="142.7">U1B</text>
<text x="87.1" y="142.7">U1C</text>
<text x="111.8" y="142.6">+5V</text>
<text x="208" y="138">D4</text>
<text x="208" y="140.6">D5</text>
<text x="208" y="143.1">D6</text>
<text x="218.9" y="143.1">Q6</text>
<text x="218.9" y="140.6">Q5</text>
<text x="218.9" y="138">Q4</text>
<text x="249.1" y="140.5">D1</text>
<text x="249.1" y="143">D0</text>
<text x="51.4" y="145.1">74HC04</text>
<text x="69.2" y="145.1">74HC04</text>
<text x="85.7" y="145.1">74HC04</text>
<text x="114.7" y="149.5">R3</text>
<text x="130.6" y="146.5" transform="rotate(-90 130.6 146.5)">+5V</text>
<text x="132.2" y="149.5">U6</text>
<text x="151.9" y="149.1">U1D</text>
<text x="208" y="145.7">D7</text>
<text x="218.9" y="145.7">Q7</text>
<text x="231.3" y="149.5">JOUT1</text>
<text x="15.3" y="152.7">+5V</text>
<text x="114.7" y="151.8">1M</text>
<text x="131.9" y="152.1">NE555</text>
<text x="150.4" y="151.4">74HC04</text>
<text x="193.4" y="153.5">GND</text>
<text x="208" y="153.3">OE</text>
<text x="208" y="150.7">Cp</text>
<text x="215.3" y="154.2" transform="rotate(-90 215.3 154.2)">GND</text>
<text x="232" y="152.1">Conn_01x08_Male</text>
<text x="262.3" y="150.1">GND</text>
<text x="52.7" y="159.6">220k</text>
<text x="53.5" y="157.2">R1</text>
<text x="121.2" y="157.1">TR</text>
<text x="130.2" y="158.2" transform="rotate(-90 130.2 158.2)">VCC</text>
<text x="136.6" y="157.1">Q</text>
<text x="204.9" y="161.1">GND</text>
<text x="63.9" y="167.4">R2</text>
<text x="121.2" y="167.3">R</text>
<text x="121.2" y="162.2">CV</text>
<text x="134.3" y="167.3">THR</text>
<text x="135" y="162.2">DIS</text>
<text x="19.2" y="172.3">C1</text>
<text x="29.8" y="168.8" transform="rotate(-90 29.8 168.8)">VCC</text>
<text x="35.2" y="171.2">U1G</text>
<text x="35.6" y="173.5">74HC04</text>
<text x="51.6" y="170.4">Crystal</text>
<text x="53.5" y="168.1">Y1</text>
<text x="64" y="169.7">22</text>
<text x="130.2" y="168.7" transform="rotate(-90 130.2 168.7)">GND</text>
<text x="17.8" y="174.8">100nF</text>
<text x="29.8" y="178.3" transform="rotate(-90 29.8 178.3)">GND</text>
<text x="127.7" y="178">GND</text>
<text x="49.5" y="181.4">C3</text>
<text x="49.7" y="183.7">33pF</text>
<text x="64.8" y="181.4">C5</text>
<text x="64.9" y="183.7">33pF</text>
<text x="115.6" y="183.9">C7</text>
<text x="115.8" y="186.2">100nF</text>
<text x="14.7" y="192">GND</text>
<text x="45.2" y="192">GND</text>
<text x="60.4" y="192">GND</text>
<text x="111.2" y="193.3">GND</text>
</g>
<g font-size="1.8">
<text x="132.1" y="21.6">IOMODE</text>
<text x="132.1" y="26.7">RAM</text>
<text x="160" y="29.2">RD#</text>
<text x="182.9" y="26.7">OEINPUT</text>
<text x="251.5" y="25.4">VIN</text>
<text x="97.8" y="39.4">WR#</text>
<text x="138.4" y="41.9">RESETIO</text>
<text x="30.5" y="47">CLK</text>
<text x="113" y="44.4">RAM</text>
<text x="158.7" y="43.2">WR#</text>
<text x="182.9" y="45.7">CPOUTPUT</text>
<text x="30.5" y="49.5">RES#</text>
<text x="30.5" y="52.1">WR#</text>
<text x="53.3" y="48.3">ROM</text>
<text x="76.2" y="48.3">RAM</text>
<text x="158.7" y="48.3">RAM</text>
<text x="242.6" y="48.3">VIN</text>
<text x="30.5" y="59.7">A18</text>
<text x="30.5" y="57.1">ROM</text>
<text x="30.5" y="54.6">RD#</text>
<text x="104.1" y="59.7">RD#</text>
<text x="30.5" y="64.8">A16</text>
<text x="30.5" y="62.2">A17</text>
<text x="49.5" y="61">RD#</text>
<text x="76.2" y="63.5">OERAM</text>
<text x="104.1" y="64.8">RAM</text>
<text x="130.8" y="62.2">OEROM</text>
<text x="30.5" y="69.8">A14</text>
<text x="30.5" y="67.3">A15</text>
<text x="49.5" y="66">IOMODE</text>
<text x="30.5" y="77.5">A11</text>
<text x="30.5" y="74.9">A12</text>
<text x="30.5" y="72.4">A13</text>
<text x="198.1" y="77.5">D5</text>
<text x="198.1" y="74.9">D6</text>
<text x="198.1" y="72.4">D7</text>
<text x="30.5" y="82.5">A9</text>
<text x="30.5" y="80">A10</text>
<text x="198.1" y="82.5">D3</text>
<text x="198.1" y="80">D4</text>
<text x="30.5" y="87.6">A7</text>
<text x="30.5" y="85.1">A8</text>
<text x="48.3" y="86.4">A18</text>
<text x="48.3" y="88.9">A16</text>
<text x="85.1" y="88.9">A14</text>
<text x="104.1" y="88.9">A16</text>
<text x="104.1" y="86.4">A18</text>
<text x="198.1" y="87.6">D1</text>
<text x="198.1" y="85.1">D2</text>
<text x="30.5" y="95.2">A4</text>
<text x="30.5" y="92.7">A5</text>
<text x="30.5" y="90.2">A6</text>
<text x="48.3" y="94">A12</text>
<text x="48.3" y="91.4">A15</text>
<text x="85.1" y="91.4">A17</text>
<text x="85.1" y="94">WR#</text>
<text x="104.1" y="94">A12</text>
<text x="104.1" y="91.4">A15</text>
<text x="139.7" y="94">A14</text>
<text x="139.7" y="91.4">A17</text>
<text x="152.4" y="92.7">CPOUTPUT</text>
<text x="181.6" y="95.2">IOMODE</text>
<text x="198.1" y="90.2">D0</text>
<text x="30.5" y="100.3">A2</text>
<text x="30.5" y="97.8">A3</text>
<text x="48.3" y="96.5">A7</text>
<text x="48.3" y="99.1">A6</text>
<text x="48.3" y="101.6">A5</text>
<text x="85.1" y="101.6">A9</text>
<text x="85.1" y="99.1">A8</text>
<text x="85.1" y="96.5">A13</text>
<text x="104.1" y="101.6">A5</text>
<text x="104.1" y="99.1">A6</text>
<text x="104.1" y="96.5">A7</text>
<text x="139.7" y="101.6">A9</text>
<text x="139.7" y="99.1">A8</text>
<text x="139.7" y="96.5">A13</text>
<text x="193" y="97.8">OEINPUT</text>
<text x="30.5" y="107.9">D7</text>
<text x="30.5" y="105.4">A0</text>
<text x="30.5" y="102.9">A1</text>
<text x="48.3" y="104.1">A4</text>
<text x="48.3" y="106.7">A3</text>
<text x="85.1" y="104.1">A11</text>
<text x="85.1" y="106.7">OERAM</text>
<text x="104.1" y="106.7">A3</text>
<text x="104.1" y="104.1">A4</text>
<text x="139.7" y="104.1">A11</text>
<text x="139.7" y="106.7">OEROM</text>
<text x="30.5" y="113">D5</text>
<text x="30.5" y="110.5">D6</text>
<text x="48.3" y="109.2">A2</text>
<text x="48.3" y="111.8">A1</text>
<text x="85.1" y="109.2">A10</text>
<text x="85.1" y="111.8">ROM</text>
<text x="104.1" y="111.8">A1</text>
<text x="104.1" y="109.2">A2</text>
<text x="139.7" y="109.2">A10</text>
<text x="30.5" y="118.1">D3</text>
<text x="30.5" y="115.6">D4</text>
<text x="48.3" y="114.3">A0</text>
<text x="48.3" y="116.8">D0</text>
<text x="48.3" y="119.4">D1</text>
<text x="85.1" y="119.4">D5</text>
<text x="85.1" y="116.8">D6</text>
<text x="85.1" y="114.3">D7</text>
<text x="104.1" y="119.4">D1</text>
<text x="104.1" y="116.8">D0</text>
<text x="104.1" y="114.3">A0</text>
<text x="139.7" y="119.4">D5</text>
<text x="139.7" y="116.8">D6</text>
<text x="139.7" y="114.3">D7</text>
<text x="152.4" y="116.8">RESETIO</text>
<text x="30.5" y="125.7">D0</text>
<text x="30.5" y="123.2">D1</text>
<text x="30.5" y="120.6">D2</text>
<text x="48.3" y="121.9">D2</text>
<text x="85.1" y="124.5">D3</text>
<text x="85.1" y="121.9">D4</text>
<text x="104.1" y="121.9">D2</text>
<text x="139.7" y="124.5">D3</text>
<text x="139.7" y="121.9">D4</text>
<text x="198.1" y="129.5">D6</text>
<text x="198.1" y="127">D7</text>
<text x="198.1" y="137.2">D3</text>
<text x="198.1" y="134.6">D4</text>
<text x="198.1" y="132.1">D5</text>
<text x="198.1" y="142.2">D1</text>
<text x="198.1" y="139.7">D2</text>
<text x="99.1" y="149.9">CLK</text>
<text x="191.8" y="149.9">CPOUTPUT</text>
<text x="198.1" y="144.8">D0</text>
<text x="163.8" y="156.2">RES#</text>
</g>
<g font-size="1.8" fill="#840000">
<text x="147.5" y="21.6">4</text>
<text x="18.6" y="24.1">7</text>
<text x="38.4" y="24.1">14</text>
<text x="54.1" y="24.1">7</text>
<text x="74" y="24.1">14</text>
<text x="147.5" y="26.7">5</text>
<text x="158.9" y="24.1">6</text>
<text x="166.3" y="29.2">10</text>
<text x="166.8" y="24.1">9</text>
<text x="178" y="26.7">8</text>
<text x="239.5" y="24.6">1</text>
<text x="239.5" y="29.7">3</text>
<text x="247.2" y="27.2">2</text>
<text x="259.9" y="25.4">1</text>
<text x="259.9" y="27.9">3</text>
<text x="239.5" y="32.3">4</text>
<text x="247.2" y="34.8">5</text>
<text x="259.9" y="30.5">2</text>
<text x="26.8" y="41.9">1</text>
<text x="103.8" y="39.4">13</text>
<text x="115.2" y="39.4">12</text>
<text x="122.1" y="39.4">9</text>
<text x="133.5" y="41.9">8</text>
<text x="239.5" y="37.3">6</text>
<text x="26.8" y="44.4">2</text>
<text x="26.8" y="47">3</text>
<text x="121.6" y="44.4">10</text>
<text x="166.3" y="43.2">12</text>
<text x="177.5" y="45.7">11</text>
<text x="26.8" y="49.5">4</text>
<text x="26.8" y="52.1">5</text>
<text x="59.4" y="48.3">11</text>
<text x="70.8" y="48.3">10</text>
<text x="166.3" y="48.3">13</text>
<text x="251.6" y="48.3">1</text>
<text x="251.6" y="50.8">2</text>
<text x="251.6" y="53.3">3</text>
<text x="26.8" y="54.6">6</text>
<text x="26.8" y="57.1">7</text>
<text x="26.8" y="59.7">8</text>
<text x="114.7" y="59.7">4</text>
<text x="251.6" y="55.9">4</text>
<text x="26.3" y="64.8">10</text>
<text x="26.8" y="62.2">9</text>
<text x="60.1" y="61">1</text>
<text x="71.3" y="63.5">3</text>
<text x="114.7" y="64.8">5</text>
<text x="125.9" y="62.2">6</text>
<text x="26.3" y="67.3">11</text>
<text x="26.3" y="69.8">12</text>
<text x="60.1" y="66">2</text>
<text x="214.4" y="68.5" transform="rotate(-90 214.4 68.5)">20</text>
<text x="26.3" y="72.4">13</text>
<text x="26.3" y="74.9">14</text>
<text x="26.3" y="77.5">15</text>
<text x="204" y="72.4">2</text>
<text x="204" y="74.9">3</text>
<text x="204" y="77.5">4</text>
<text x="223.8" y="77.5">16</text>
<text x="223.8" y="74.9">17</text>
<text x="223.8" y="72.4">18</text>
<text x="231.3" y="72.4">1</text>
<text x="231.3" y="74.9">2</text>
<text x="231.3" y="77.5">3</text>
<text x="26.3" y="80">16</text>
<text x="26.3" y="82.5">17</text>
<text x="204" y="80">5</text>
<text x="204" y="82.5">6</text>
<text x="223.8" y="82.5">14</text>
<text x="223.8" y="80">15</text>
<text x="231.3" y="80">4</text>
<text x="231.3" y="82.5">5</text>
<text x="26.3" y="85.1">18</text>
<text x="26.3" y="87.6">19</text>
<text x="56" y="86.4">1</text>
<text x="56" y="88.9">2</text>
<text x="79.7" y="88.9">31</text>
<text x="79.7" y="86.4">32</text>
<text x="110.6" y="86.4">1</text>
<text x="110.6" y="88.9">2</text>
<text x="134.3" y="88.9">31</text>
<text x="134.3" y="86.4">32</text>
<text x="204" y="85.1">7</text>
<text x="204" y="87.6">8</text>
<text x="223.8" y="87.6">12</text>
<text x="223.8" y="85.1">13</text>
<text x="231.3" y="85.1">6</text>
<text x="231.3" y="87.6">7</text>
<text x="26.3" y="90.2">20</text>
<text x="26.3" y="92.7">21</text>
<text x="26.3" y="95.2">22</text>
<text x="56" y="91.4">3</text>
<text x="56" y="94">4</text>
<text x="79.7" y="94">29</text>
<text x="79.7" y="91.4">30</text>
<text x="110.6" y="91.4">3</text>
<text x="110.6" y="94">4</text>
<text x="134.3" y="94">29</text>
<text x="134.3" y="91.4">30</text>
<text x="164" y="92.7">1</text>
<text x="175.4" y="95.2">3</text>
<text x="204" y="95.2">1</text>
<text x="204" y="90.2">9</text>
<text x="223.8" y="90.2">11</text>
<text x="231.3" y="90.2">8</text>
<text x="26.3" y="97.8">23</text>
<text x="26.3" y="100.3">24</text>
<text x="56" y="96.5">5</text>
<text x="56" y="99.1">6</text>
<text x="56" y="101.6">7</text>
<text x="79.7" y="101.6">26</text>
<text x="79.7" y="99.1">27</text>
<text x="79.7" y="96.5">28</text>
<text x="110.6" y="96.5">5</text>
<text x="110.6" y="99.1">6</text>
<text x="110.6" y="101.6">7</text>
<text x="134.3" y="101.6">26</text>
<text x="134.3" y="99.1">27</text>
<text x="134.3" y="96.5">28</text>
<text x="164" y="97.8">2</text>
<text x="203.5" y="97.8">19</text>
<text x="26.3" y="102.9">25</text>
<text x="26.3" y="105.4">26</text>
<text x="26.3" y="107.9">27</text>
<text x="56" y="104.1">8</text>
<text x="56" y="106.7">9</text>
<text x="79.7" y="106.7">24</text>
<text x="79.7" y="104.1">25</text>
<text x="110.6" y="104.1">8</text>
<text x="110.6" y="106.7">9</text>
<text x="134.3" y="106.7">24</text>
<text x="134.3" y="104.1">25</text>
<text x="214.4" y="104.1" transform="rotate(-90 214.4 104.1)">10</text>
<text x="26.3" y="110.5">28</text>
<text x="26.3" y="113">29</text>
<text x="55.5" y="109.2">10</text>
<text x="55.5" y="111.8">11</text>
<text x="79.7" y="111.8">22</text>
<text x="79.7" y="109.2">23</text>
<text x="110.2" y="109.2">10</text>
<text x="110.2" y="111.8">11</text>
<text x="134.3" y="111.8">22</text>
<text x="134.3" y="109.2">23</text>
<text x="163.5" y="111.8">12</text>
<text x="26.3" y="115.6">30</text>
<text x="26.3" y="118.1">31</text>
<text x="55.5" y="114.3">12</text>
<text x="55.5" y="116.8">13</text>
<text x="55.5" y="119.4">14</text>
<text x="79.7" y="119.4">19</text>
<text x="79.7" y="116.8">20</text>
<text x="79.7" y="114.3">21</text>
<text x="110.2" y="114.3">12</text>
<text x="110.2" y="116.8">13</text>
<text x="110.2" y="119.4">14</text>
<text x="134.3" y="119.4">19</text>
<text x="134.3" y="116.8">20</text>
<text x="134.3" y="114.3">21</text>
<text x="163.5" y="116.8">13</text>
<text x="174.9" y="114.3">11</text>
<text x="26.3" y="120.6">32</text>
<text x="26.3" y="123.2">33</text>
<text x="26.3" y="125.7">34</text>
<text x="55.5" y="121.9">15</text>
<text x="55.5" y="124.5">16</text>
<text x="79.7" y="124.5">17</text>
<text x="79.7" y="121.9">18</text>
<text x="110.2" y="121.9">15</text>
<text x="110.2" y="124.5">16</text>
<text x="134.3" y="124.5">17</text>
<text x="134.3" y="121.9">18</text>
<text x="214.4" y="123.1" transform="rotate(-90 214.4 123.1)">20</text>
<text x="204" y="127">2</text>
<text x="204" y="129.5">3</text>
<text x="223.8" y="129.5">18</text>
<text x="223.8" y="127">19</text>
<text x="231.3" y="127">1</text>
<text x="231.3" y="129.5">2</text>
<text x="204" y="132.1">4</text>
<text x="204" y="134.6">5</text>
<text x="204" y="137.2">6</text>
<text x="223.8" y="137.2">15</text>
<text x="223.8" y="134.6">16</text>
<text x="223.8" y="132.1">17</text>
<text x="231.3" y="132.1">3</text>
<text x="231.3" y="134.6">4</text>
<text x="231.3" y="137.2">5</text>
<text x="204" y="139.7">7</text>
<text x="204" y="142.2">8</text>
<text x="223.8" y="142.2">13</text>
<text x="223.8" y="139.7">14</text>
<text x="231.3" y="139.7">6</text>
<text x="231.3" y="142.2">7</text>
<text x="48.4" y="149.9">1</text>
<text x="59.8" y="149.9">2</text>
<text x="66.2" y="149.9">3</text>
<text x="77.6" y="149.9">4</text>
<text x="82.7" y="149.9">5</text>
<text x="94.1" y="149.9">6</text>
<text x="203.5" y="149.9">11</text>
<text x="204" y="144.8">9</text>
<text x="223.8" y="144.8">12</text>
<text x="231.3" y="144.8">8</text>
<text x="129.3" y="153.1" transform="rotate(-90 129.3 153.1)">8</text>
<text x="204" y="152.4">1</text>
<text x="118.3" y="156.2">2</text>
<text x="118.3" y="161.3">5</text>
<text x="139.9" y="156.2">3</text>
<text x="139.9" y="161.3">7</text>
<text x="147.5" y="156.2">9</text>
<text x="158.9" y="156.2">8</text>
<text x="214.4" y="158.7" transform="rotate(-90 214.4 158.7)">10</text>
<text x="29" y="162.5" transform="rotate(-90 29 162.5)">14</text>
<text x="118.3" y="166.4">4</text>
<text x="139.9" y="166.4">6</text>
<text x="129.3" y="170.9" transform="rotate(-90 129.3 170.9)">1</text>
<text x="29" y="182.3" transform="rotate(-90 29 182.3)">7</text>
</g>
</svg>
